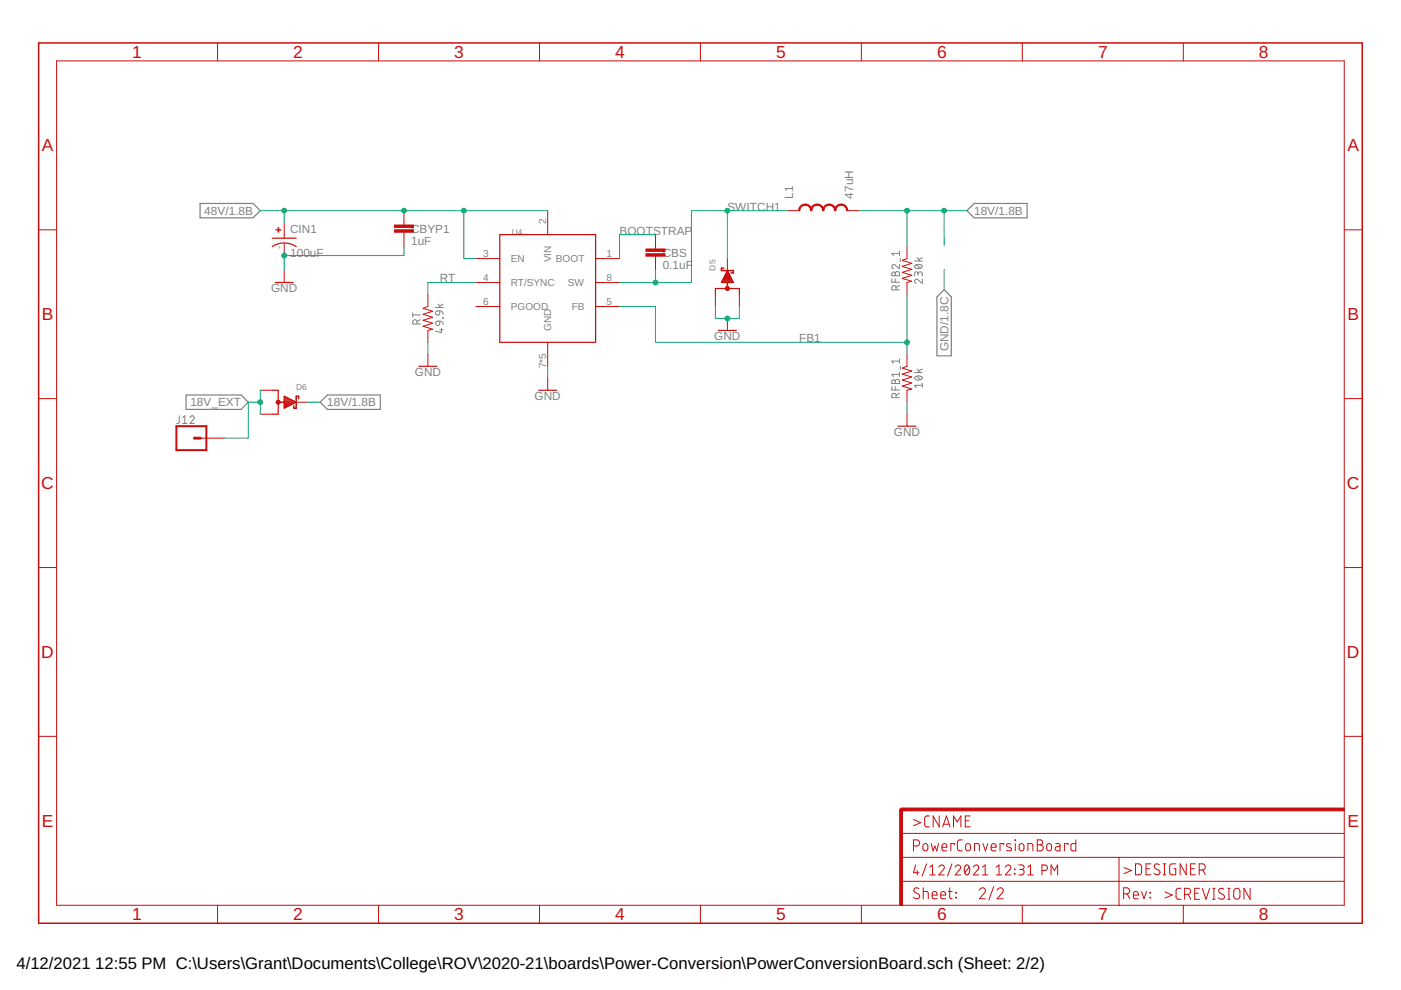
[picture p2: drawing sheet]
<svg xmlns="http://www.w3.org/2000/svg" width="297mm" height="210mm" viewBox="0 0 297 210" stroke-linecap="round" stroke-linejoin="round" font-family="sans-serif">
<g fill="none" stroke="#808080" stroke-width=".21">
<path d="M189.1 59.1v.7h1.6M189.2 57.8l.4-.1 .2 .3a.46 .46 0 0 1 .5-.4 .46 .46 0 0 1 .4 .4v.5h-1.6zM189.8 58v.5M189.8 59.1v.7M190.7 56.1v.9l-.9-.8a.44 .44 0 0 0-.7 .2 .44 .44 0 0 0 .3 .6M190.7 53.3v.9M190.7 53.7h-1.6l.3 .5M190.9 54.8v.7M193.9 55.4h1.6M194 56.3a1.02 1.02 0 0 1 1.5 .2 .97 .97 0 0 1-1.6 0zM194.3 56.2l.9 .7M194.5 54.6l.5 .8"/>
<path d="M194.6 58.1a.46 .46 0 0 1 .5-.5 .46 .46 0 0 1 .4 .5v.4M194.6 58.3v-.3a.36 .36 0 0 0-.3-.4 .36 .36 0 0 0-.4 .4v.5M195.5 59.2v.9l-.9-.8a.44 .44 0 0 0-.7 .2 .44 .44 0 0 0 .4 .6M195.5 54.6l-.7 .4M87.5 66.8h1.6M87.5 66.3v.9M88.4 68.7v-.5a.46 .46 0 0 0-.4-.4 .46 .46 0 0 0-.5 .4v.5h1.6M89.1 67.8l-.7 .4M92.3 65.2h1.7M92.5 68.2l.7-.1v.5a.46 .46 0 0 1-.6 .3 .46 .46 0 0 1-.1-.7zM92.5 66l.7-.1v.5a.46 .46 0 0 1-.6 .4 .46 .46 0 0 1-.1-.8zM92.9 64.5l.5 .7"/>
<path d="M93.2 68.1l.5 .1 .3 .6M93.2 65.9l.5 .1 .3 .6M93.2 69.9h.8M93.6 69.7v.8l-1.3-.3M93.9 67.4l.1 .1zM94 64.5l-.8 .4M190 61.4v-.4a.46 .46 0 0 0-.5-.5 .46 .46 0 0 0-.4 .5v.4h1.6M190.7 76.1v.9M190.7 78.9v.9M190.7 79.4h-1.6l.3 .4M190.7 76.6h-1.6l.3 .4M190.7 60.5l-.7 .4"/>
<path d="M190.9 77.6v.7M193.9 79h1.6M194 79.9a1.04 1.04 0 0 1 1.5 .2 .95 .95 0 0 1-1.6 0zM194.3 79.8l.9 .7M194.5 78.3l.5 .7M195.5 78.3l-.7 .4M38 88.2v1.4l-.5 .2M38.7 89.8h.9M38.7 88.5l.5-.3v1.6M40.3 88.5a.44 .44 0 0 1 .6-.3 .44 .44 0 0 1 .1 .7l-.7 .9h.9M189.1 82v.7h1.6M189.2 80.6l.4-.1 .2 .4a.46 .46 0 0 1 .5-.5 .46 .46 0 0 1 .4 .5v.4h-1.6z"/>
<path d="M189.8 80.9v.4M189.8 82v.7M190 84.3v-.5a.46 .46 0 0 0-.5-.4 .46 .46 0 0 0-.4 .4v.5h1.6M190.7 83.4l-.7 .4M195.5 81.7h-1.6l.4 .5M195.5 81.3v.9"/>
</g>
<path d="M42.4 43.1h11.3l1.5 1.6-1.5 1.5h-11.3zM205 44.7l1.5-1.6h11.3v3.1h-11.3zM200.2 61.4l1.5 1.5v12.5h-3.1v-12.5zM39.5 83.8h11.6l1.5 1.5-1.5 1.5h-11.6zM67.9 85.3l1.5-1.5h11.2v3h-11.2z" fill="none" stroke="#808080" stroke-width=".25"/>
<g fill="#c90d0c" stroke="#c90d0c" stroke-width=".21">
<path d="M190.8 171.6h.5v20.3h-.5z"/>
<path d="M191 171.3h94v.6h-94z"/>
<path d="M83.6 48.7h4.1v.5h-4.1z"/>
<path d="M83.6 47.7h4.1v.5h-4.1z"/>
<path d="M136.9 53.8h4.1v.5h-4.1z"/>
<path d="M136.9 52.8h4.1v.5h-4.1z"/>
</g>
<g fill="none" stroke="#c90d0c" stroke-width=".21">
<path d="M12 12.9h273v179h-273zM46.1 9.1v3.8M80.2 9.1v3.8M114.4 9.1v3.8M148.5 9.1v3.8M182.6 9.1v3.8M216.7 9.1v3.8M250.9 9.1v3.8M8.2 48.7h3.8M60.3 47.2v3.3M60.3 51.6v2.6M60.3 57.4v2.5"/>
<path d="M85.6 44.7v3M85.6 49.2v3.1M100.9 54.8h5.1M100.9 59.9h5.1M116.1 44.7v5M126.3 54.8h5.1M126.3 59.9h5.1M139 49.7v3.1M139 54.3v3.1M154.2 54.8v2.6M166.9 44.7h2.6M179.6 44.7h2.6"/>
<path d="M192.3 52.3v2.5l-1 .4 2 .6-2 .7 2 .6-2 .6 2 .7-2 .6 2 .6-1 .3v2.5M285 48.7h3.8M90.7 62.4v2.6l-1 .4 2 .6-2 .6 2 .7-2 .6 2 .6-2 .7 2 .6-1 .3v2.5M90.7 75.1v2.6M100.9 65h5.1M116.1 72.6v5.1M126.3 65h5.1M151.7 62.4v2.6M154.2 67.5v2.6M156.8 62.4v2.6M192.3 75.1v2.6l-1 .3 2 .7-2 .6 2 .6-2 .7 2 .6-2 .7 2 .6-1 .2v2.6M8.2 84.5h3.8"/>
<path d="M42.5 92.9h5.1M55.2 82.7h2.5M55.2 87.8h2.5M62.8 85.3h2.5M116.1 80.2v2.5M192.3 87.8v2.6M285 84.5h3.8M8.2 120.3h3.8M285 120.3h3.8M8.2 156.1h3.8M285 156.1h3.8M191.1 176.7h93.9"/>
<path d="M193.7 179.4h.6a.65 .65 0 0 0 .7-.7 .65 .65 0 0 0-.7-.6h-.6v2.3M193.7 173.8l1.5 .6-1.5 .7M195.8 179l.3-.1 .5 .1 .1 .9a.53 .53 0 0 1-.5 .5 .53 .53 0 0 1-.5-.5zM197.1 173h-.7l-.4 .5 .1 1.6 .3 .2h.7M197.4 178.9l.4 1.5 .4-1 .4 1 .4-1.5M199.1 173v2.3l-1.3-2.3v2.3M199.7 179.6h1a.55 .55 0 0 0-.3-.7 .55 .55 0 0 0-.7 .5l.1 .9 .9 .1M199.9 175.3l.8-2.3 .7 2.3M200.1 174.8h1.1M202.2 175.3v-2.3l.7 1.3 .8-1.3v2.3M202.4 179.1v-.2h-.8v1.5M204 178.1h-.5a.51 .51 0 0 0-.5 .5l.1 1.6 .2 .2h.7"/>
<path d="M204.7 174h.7M204.9 179l.4-.1a.92 .92 0 0 1 .2 1.4l-.4 .1-.4-.3zM205.7 173h-1v2.3h1M208.4 178.9l.5 1.5 .5-1.5M210.1 179.6h1.1a.55 .55 0 0 0-.4-.7 .55 .55 0 0 0-.7 .5l.2 .9 .9 .1M212.8 179.1v-.2h-.8v1.5M214.3 179l-.7-.1-.2 .2 .1 .3 .9 .5v.4l-.3 .1-.7-.1M215.2 178.1l.1 .1zM215.3 178.9v1.5M216.2 179l.3-.1 .5 .1 .1 .9a.52 .52 0 0 1-.5 .5 .52 .52 0 0 1-.5-.5zM219.9 178.1h.7a.52 .52 0 0 1 .5 .5 .52 .52 0 0 1-.5 .5 .65 .65 0 0 1 .6 .7 .65 .65 0 0 1-.6 .6h-.7zM219.9 179.1h.7"/>
<path d="M222 179l.5-.1a.92 .92 0 0 1 .2 1.4l-.4 .1-.4-.3zM223.8 178.9h.7l.2 .2v1.3h-.5a.46 .46 0 0 1-.5-.5 .46 .46 0 0 1 .5-.4h.5M226.4 179.1v-.2h-.7v1.5M228.1 178.1v2.3h-.8l-.2-.2v-1.1l.2-.2h.8M46.1 191.9v3.8M80.2 191.9v3.8M114.4 191.9v3.8M148.5 191.9v3.8M182.6 191.9v3.8M191.1 186.9h93.9M191.1 181.8h93.9M194.1 183.4l-.4 1.6h1.1"/>
<path d="M194.5 184.6v.9M194.8 188.4a.58 .58 0 0 0-.8-.1 .58 .58 0 0 0 0 .9l.7 .4a.58 .58 0 0 1 .1 .9 .58 .58 0 0 1-.9-.1l-.2-.2M195.7 189l1 .1 .1 1.5M195.7 188.2v2.4M196.4 183.2l-.9 2.5M197.1 183.9l.6-.5v2.1M197.1 185.5h1.2M197.6 189.8h1.1a.54 .54 0 0 0-.4-.8 .54 .54 0 0 0-.7 .5l.2 1 .9 .1M199.1 183.9a.58 .58 0 0 1 .8-.5 .58 .58 0 0 1 .1 .9l-.9 1.2h1.1M199.5 189.8h1a.54 .54 0 0 0-.4-.8 .54 .54 0 0 0-.6 .5l.1 1 .9 .1M201.1 189h.8M201.4 188.2v2.1l.5 .3"/>
<path d="M201.8 183.2l-.9 2.5M202.5 183.9a.59 .59 0 0 1 .8-.5 .59 .59 0 0 1 .2 .9l-1 1.2h1.2M202.6 189.2l.2 .1zM202.6 190.2l.2 .2zM204.7 183.5l.2-.1a.88 .88 0 0 1 .7 1.3l-.1 .3a.51 .51 0 0 1-.5 .5 .51 .51 0 0 1-.5-.5l-.1-.8zM205.5 183.9l-.9 1.1M206.4 183.9a.58 .58 0 0 1 .8-.5 .58 .58 0 0 1 .1 .9l-.9 1.2h1.1M206.6 180.4v-1.5l.9 .1 .1 1.4M207.6 188.7a.64 .64 0 0 1 1-.5 .64 .64 0 0 1 .1 1.1l-1.1 1.3h1.3M208.3 185.5h1.1M208.3 183.9l.6-.5v2.1M210.7 188l-1 2.8"/>
<path d="M211.2 185.5h1.2M211.2 183.9l.6-.5v2.1M211.4 188.7a.64 .64 0 0 1 .9-.5 .64 .64 0 0 1 .2 1.1l-1.1 1.3h1.3M213.1 183.9a.58 .58 0 0 1 .9-.5 .58 .58 0 0 1 .1 .9l-1 1.2h1.2M215.1 184.3l.1 .1zM215.1 185.2l.1 .1zM216 183.4h.7a.48 .48 0 0 1 .4 .5 .48 .48 0 0 1-.4 .4h-.5M216.6 184.3a.58 .58 0 0 1 .5 .6 .58 .58 0 0 1-.5 .6h-.6M216.7 191.9v3.8M217.9 185.5h1.2M217.9 183.9l.6-.5v2.1M217.9 180.4v-1.5l1 .1 .1 1.4"/>
<path d="M220.9 184.6h.6a.59 .59 0 0 0 .6-.6 .59 .59 0 0 0-.6-.6h-.6v2.1M222.8 185.5v-2.1l.7 1.2 .7-1.2v2.1M237.3 181.8v10.2M238.2 189.5h.7a.65 .65 0 0 0 .6-.6 .65 .65 0 0 0-.6-.7h-.7v2.4M238.3 183.9l1.6 .7-1.6 .6M239 189.5l.5 1.1M240.3 189.8h1a.54 .54 0 0 0-.3-.8 .54 .54 0 0 0-.7 .5l.1 1 .9 .1M240.7 183.2h.9l.4 .4v1.4l-.4 .5h-.9zM242 189l.5 1.6 .6-1.6M243 184.2h.8M243.8 190.2l.1 .2zM243.8 189.2l.1 .1z"/>
<path d="M244 183.2h-1v2.3h1M245.8 183.3a.58 .58 0 0 0-.9-.1 .58 .58 0 0 0 .1 .9l.7 .4a.54 .54 0 0 1 .2 .7 .54 .54 0 0 1-.8 .2l-.5-.2M246.6 183.2h.6M246.6 185.5h.6M246.9 183.2v2.3M247 189.1l1.5 .7-1.5 .6M249.3 183.2h-1l-.3 .3v1.5l.2 .4 1.1 .1v-1.3h-.4M250.4 188.3l-.7 .1-.4 .4 .1 1.7 .3 .1 .7 .1M250.9 191.9v3.8M251.2 189.6h.6a.65 .65 0 0 0 .7-.6 .65 .65 0 0 0-.7-.7h-.6v2.4M251.5 183.2v2.3l-1.3-2.3v2.3M251.9 189.6l.6 1.1"/>
<path d="M252.4 184.2h.8M253.3 189.4h.8M253.5 183.2h-1.1v2.3h1.1M254.3 184.4h.6a.65 .65 0 0 0 .6-.6 .65 .65 0 0 0-.6-.6h-.6v2.3M254.3 188.3h-1v2.4h1M254.9 188.3l.8 2.4 .8-2.4M255 184.4l.5 1.1M257.1 190.7h.5M257.1 188.3h.5M257.4 188.3v2.4M259.5 188.5a.58 .58 0 0 0-.9-.1 .58 .58 0 0 0 0 .9l.8 .4a.58 .58 0 0 1 0 .9 .58 .58 0 0 1-.8-.1l-.3-.1M260.3 190.7h.5"/>
<path d="M260.3 188.3h.5M260.6 188.3v2.4M261.7 188.6a.66 .66 0 0 1 .7-.2 .66 .66 0 0 1 .5 .6v1a.66 .66 0 0 1-.7 .7 .66 .66 0 0 1-.6-.7zM265 188.3v2.4l-1.3-2.4v2.4"/>
</g>
<path d="M41.2 92.9h1.3M192.3 171.6h-1.2v1.3" fill="none" stroke="#c90d0c" stroke-width=".61"/>
<path d="M8.2 9.1h280.6v186.6h-280.6zM153.5 56.9h-.5v.5h2.5v.5h-.5M154.2 59.9v1.3M59 85.3h1.3M63.3 84.5v-.5h-.5v2.6h-.5v-.6" fill="none" stroke="#c90d0c" stroke-width=".32"/>
<g fill="none" stroke="#c90d0c" stroke-width=".25">
<path d="M57.7 52.3a4.6 4.6 0 0 1 5.1 0M57.7 50.5h5.1M58.4 59.9h3.8M58.5 48.7h1M59 48.2v1M106 49.7h20.3v22.9h-20.3zM153 59.7h2.4M153.1 59.5h2.2M153.2 59.3h2M153.4 59.1h1.7M153.5 58.8h1.5M153.6 58.6h1.3"/>
<path d="M153.7 58.4h1M153.8 58.2h.8M153.9 58h.6M154 57.7h.4M154.1 57.5h.2M154.2 57.4l1.3 2.5h-2.5zM88.8 77.7h3.8M151.7 62.4v-1.2h5.1v1.2M152.3 70.1h3.8M57.7 82.7h1.3v5.1h-1.3M60.3 84l2.5 1.3-2.5 1.3zM60.3 86.4h.3"/>
<path d="M60.3 86.2h.7M60.3 86h1.1M60.3 85.7h1.6M60.3 85.5h2M60.3 85.3h2.5M60.3 85.1h2.1M60.3 84.8h1.6M60.3 84.6h1.2M60.3 84.4h.7M60.3 84.2h.3M114.2 82.7h3.8M190.4 90.4h3.8"/>
</g>
<g fill="#c90d0c" stroke="#c90d0c" stroke-width=".21">
<path d="M153.8 60.9a.43 .43 0 0 1 .7 0 .43 .43 0 0 1-.1 .7 .43 .43 0 0 1-.6-.4l.4-.2 .1 .2-.1 .1-.4-.1z" fill-rule="evenodd"/>
<path d="M169.7 43.7l.6-.4h.4v.2l-.5 .1-.4 .3-.2 .8h-.3l.1-.5z" fill-rule="evenodd"/>
<path d="M170.7 43.3a1.37 1.37 0 0 1 1.4 1.4h-.2l-.3-.8-.4-.3-.5-.1z" fill-rule="evenodd"/>
<path d="M172.3 43.7l.5-.4h.5v.2l-.5 .1-.4 .3-.3 .8h-.2v-.5z" fill-rule="evenodd"/>
<path d="M173.3 43.3a1.37 1.37 0 0 1 1.4 1.4h-.3l-.2-.8-.4-.3-.5-.1z" fill-rule="evenodd"/>
<path d="M174.8 43.7l.5-.4h.5v.2l-.5 .1-.4 .3-.2 .8h-.3l.1-.5z" fill-rule="evenodd"/>
<path d="M175.8 43.3a1.37 1.37 0 0 1 1.4 1.4h-.2l-.3-.8-.4-.3-.5-.1z" fill-rule="evenodd"/>
<path d="M177.4 43.7l.5-.4h.5v.2l-.6 .1-.4 .3-.2 .8h-.2v-.5z" fill-rule="evenodd"/>
<path d="M178.4 43.3a1.37 1.37 0 0 1 1.3 1.4h-.2l-.3-.8-.4-.3-.4-.1z" fill-rule="evenodd"/>
<path d="M58.8 84.9a.44 .44 0 0 1 .6 .2 .44 .44 0 0 1-.3 .6 .44 .44 0 0 1-.6-.4l.5-.1 .1 .1h-.6z" fill-rule="evenodd"/>
</g>
<path d="M37.4 90.4h6.4v5h-6.4z" fill="none" stroke="#c90d0c" stroke-width=".42"/>
<g fill="none" stroke="#0dab76" stroke-width=".21">
<path d="M55.2 44.7h60.9M60.3 44.7v2.5M85.6 52.3v1.9h-25.3v3.2M98.3 44.7v10.1h2.6M100.9 59.9h-10.2v2.5M139 57.4v2.5M139 49.7h-7.6v5.1M154.2 44.7v10.1M166.9 44.7h-20.3v15.2h-15.2M182.2 44.7h22.8M192.3 44.7v7.6M200.2 57.1h.1"/>
<path d="M200.2 44.7v7.4M200.2 57.1v4.3M90.7 72.6v2.5M116.1 77.7v2.5M131.4 65h7.6v7.6h53.3M151.7 65v2.5h5.1v-2.5M192.3 62.4v12.7M55.2 85.3h-2.6v7.6h-5M55.2 82.7v5.1M65.3 85.3h2.6M192.3 85.3v2.5"/>
</g>
<g fill="#0dab76" stroke="#0dab76" stroke-width=".21">
<circle cx="60.3" cy="54.2" r=".51"/>
<circle cx="154.2" cy="67.5" r=".51"/>
<circle cx="192.3" cy="44.7" r=".51"/>
<circle cx="200.2" cy="44.7" r=".51"/>
<circle cx="154.2" cy="44.7" r=".51"/>
<circle cx="139" cy="59.9" r=".51"/>
<circle cx="192.3" cy="72.6" r=".51"/>
<circle cx="85.6" cy="44.7" r=".51"/>
<circle cx="60.3" cy="44.7" r=".51"/>
<circle cx="98.3" cy="44.7" r=".51"/>
<circle cx="55.2" cy="85.3" r=".51"/>
</g>
<g font-size="3.7" fill="#c90d0c">
<text x="28" y="12.3">1</text>
<text x="62.2" y="12.3">2</text>
<text x="96.3" y="12.3">3</text>
<text x="130.4" y="12.3">4</text>
<text x="164.5" y="12.3">5</text>
<text x="198.7" y="12.3">6</text>
<text x="232.8" y="12.3">7</text>
<text x="266.9" y="12.3">8</text>
<text x="8.9" y="32.1">A</text>
<text x="285.7" y="32.1">A</text>
<text x="8.9" y="67.9">B</text>
<text x="285.7" y="67.9">B</text>
<text x="8.8" y="103.7">C</text>
<text x="285.6" y="103.7">C</text>
<text x="8.8" y="139.5">D</text>
<text x="285.6" y="139.5">D</text>
<text x="8.9" y="175.3">E</text>
<text x="285.7" y="175.3">E</text>
<text x="28" y="195.1">1</text>
<text x="62.2" y="195.1">2</text>
<text x="96.3" y="195.1">3</text>
<text x="130.4" y="195.1">4</text>
<text x="164.5" y="195.1">5</text>
<text x="198.7" y="195.1">6</text>
<text x="232.8" y="195.1">7</text>
<text x="266.9" y="195.1">8</text>
</g>
<g font-size="3.5">
<text x="3.5" y="205.4">4/12/2021</text>
<text x="20.2" y="205.4">12:55 PM C:\Users\Grant\Documents\College\ROV\2020-21\boards\Power-Conversion\PowerConversionBoard.sch (Sheet: 2/2)</text>
</g>
<g font-size="2.5" fill="#808080">
<text x="43.3" y="45.5">48V/1.8B</text>
<text x="154.2" y="44.7">SWITCH1</text>
<text x="168.2" y="42.1" transform="rotate(-90 168.2 42.1)">L1</text>
<text x="180.9" y="42.1" transform="rotate(-90 180.9 42.1)">47uH</text>
<text x="206.5" y="45.5">18V/1.8B</text>
<text x="61.5" y="49.4">CIN1</text>
<text x="87.2" y="51.9">1uF</text>
<text x="87.2" y="49.4">CBYP1</text>
<text x="131.4" y="49.7">BOOTSTRAP</text>
<text x="61.5" y="54.4">100uF</text>
<text x="93.3" y="59.9">RT</text>
<text x="140.5" y="57">0.1uF</text>
<text x="140.5" y="54.4">CBS</text>
<text x="57.5" y="61.9">GND</text>
<text x="151.4" y="72.1">GND</text>
<text x="169.5" y="72.6">FB1</text>
<text x="201.1" y="74.5" transform="rotate(-90 201.1 74.5)">GND/1.8C</text>
<text x="88" y="79.7">GND</text>
<text x="40.4" y="86.2">18V_EXT</text>
<text x="69.4" y="86.2">18V/1.8B</text>
<text x="113.4" y="84.8">GND</text>
<text x="189.5" y="92.4">GND</text>
</g>
<g font-size="2.1" fill="#808080">
<text x="115.8" y="47.4" transform="rotate(-90 115.8 47.4)">2</text>
<text x="59.9" y="52.7" transform="rotate(-90 59.9 52.7)">-</text>
<text x="59.9" y="49.4" transform="rotate(-90 59.9 49.4)">+</text>
<text x="102.4" y="54.5">3</text>
<text x="102.4" y="59.5">4</text>
<text x="108.3" y="55.6">EN</text>
<text x="116.9" y="55.6" transform="rotate(-90 116.9 55.6)">VIN</text>
<text x="117.9" y="55.6">BOOT</text>
<text x="128.6" y="54.5">1</text>
<text x="128.6" y="59.5">8</text>
<text x="102.4" y="64.6">6</text>
<text x="108.3" y="60.7">RT/SYNC</text>
<text x="108.3" y="65.7">PGOOD</text>
<text x="120.4" y="60.7">SW</text>
<text x="121.2" y="65.7">FB</text>
<text x="128.6" y="64.6">5</text>
<text x="116.9" y="70.3" transform="rotate(-90 116.9 70.3)">GN</text>
<text x="115.8" y="78.1" transform="rotate(-90 115.8 78.1)">7*5</text>
</g>
<g font-size="1.8" fill="#808080">
<text x="108.5" y="49.7">U4</text>
<text x="151.7" y="57.4" transform="rotate(-90 151.7 57.4)">D5</text>
<text x="62.8" y="82.7">D6</text>
</g>
</svg>
